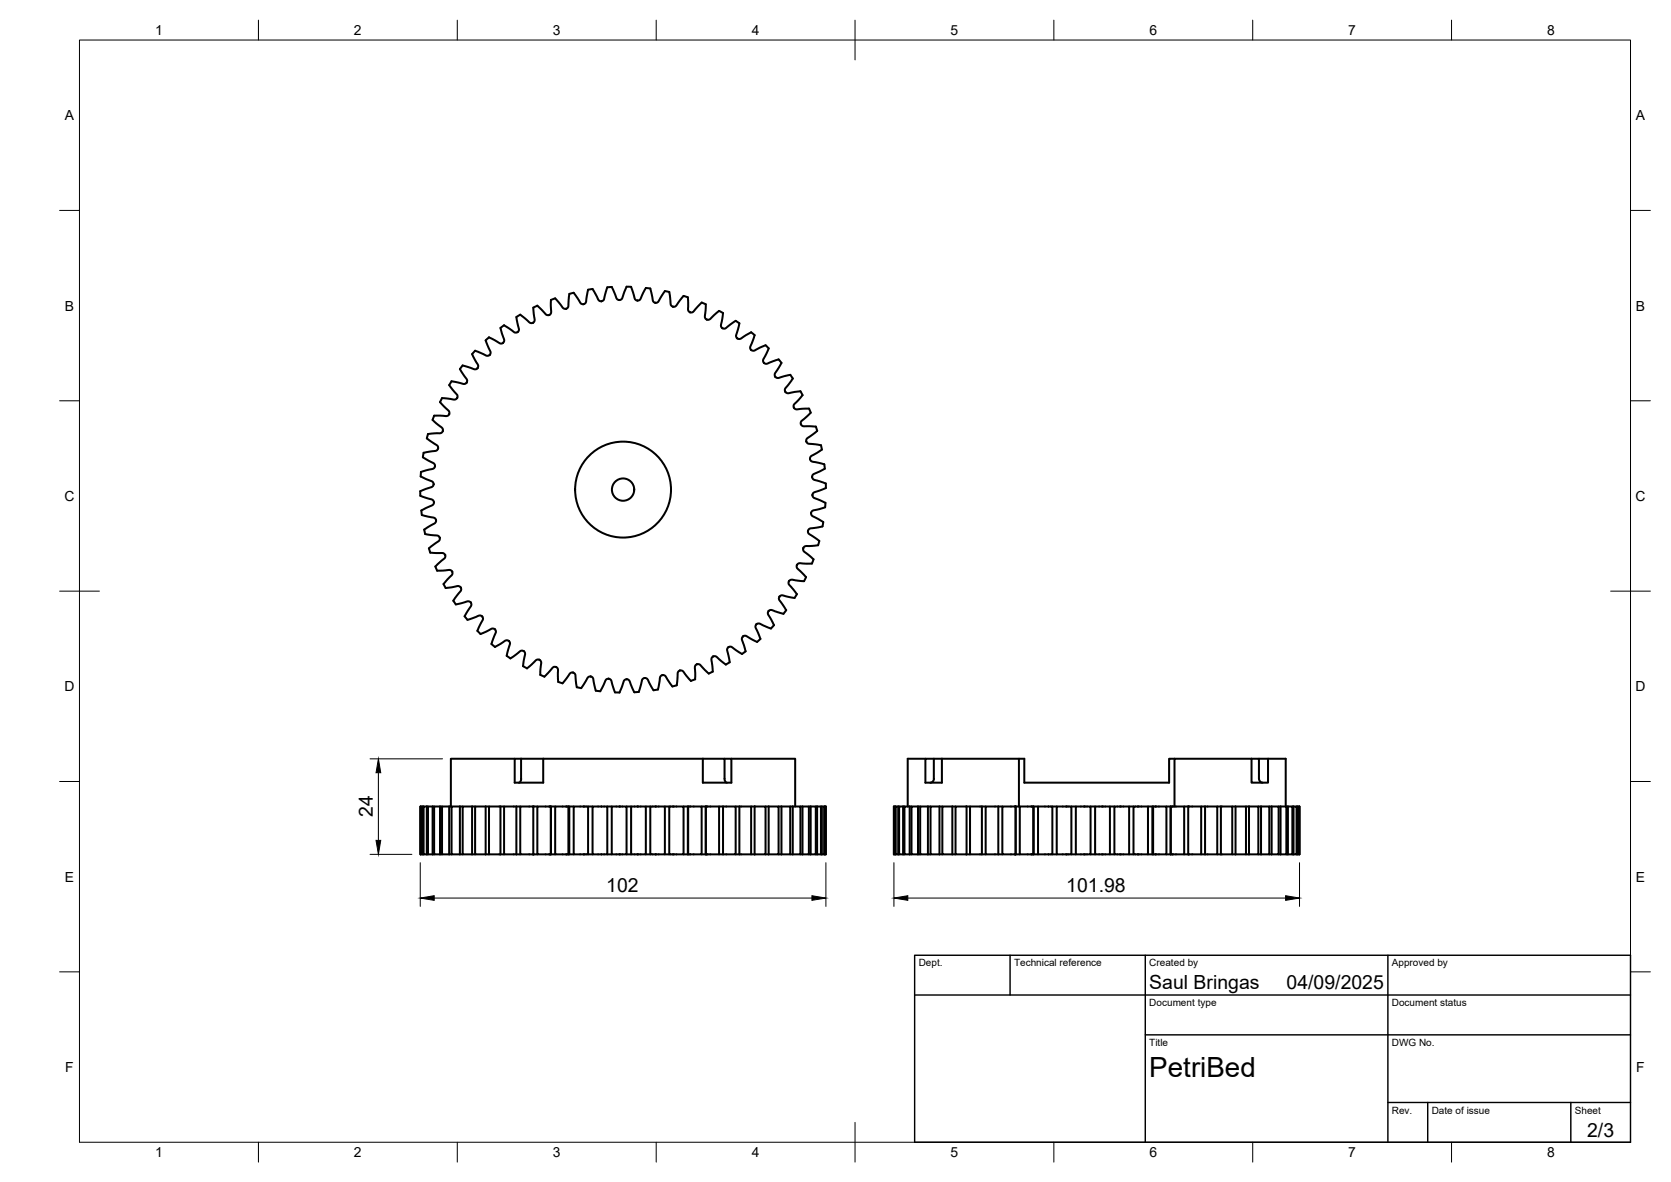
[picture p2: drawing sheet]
<svg xmlns="http://www.w3.org/2000/svg" width="420mm" height="297mm" viewBox="0 0 420 297" stroke-linecap="round" stroke-linejoin="round" font-family="sans-serif">
<!-- layer: Visible -->
<g fill="none" stroke="#000" stroke-width=".51">
<path d="M129.8 79.7l.5 2.2a1.33 1.33 0 0 1 0 1.4l-.4 .3a1.25 1.25 0 0 1-1.3-.6l-1.9-1.2M129.8 79.7l1-.6 1.7 1.4a1.27 1.27 0 0 0 1.3 .7l.2-.1M138.1 79.2l-.7-.1-2.3-2.3-1 .5 .2 2.2a1.37 1.37 0 0 1-.1 1.5l-.2 .1M138.1 79.1h.1M142.4 77.6h.1M144.2 73.6l-1 .3-.3 2.2a1.29 1.29 0 0 1-.3 1.4l-.5 .1a1.3 1.3 0 0 1-1.1-.9l-1.4-1.7-.8 .3-.3 .1v2.2a1.34 1.34 0 0 1-.2 1.4l-.2 .1M144.3 73.6l1.2 1.8a1.27 1.27 0 0 0 1 1.1l.2-.1M146.8 76.4h.1M147.9 72.8l-.5 2.2a1.27 1.27 0 0 1-.4 1.4h-.3M151.2 75.7h.1M152.7 72.2l-.8 2.8a.8 .8 0 0 1-.7 .7 .8 .8 0 0 1-.8-.5l-1.4-2.6-1.1 .2M152.7 72.2l1.1-.1 .9 2.1a1.34 1.34 0 0 0 .8 1.2h.5a1.25 1.25 0 0 0 .7-1.3l.9-2.1 .2 .1h.9l.7 2.1a1.31 1.31 0 0 0 .6 1.3h.5l.5-.2 1.4-2.9 1.1 .1"/>
<path d="M155.8 75.4h.1M160.3 75.5h.1M163.5 72.5l.5 2.2a1.3 1.3 0 0 0 .5 1.3l.5 .1a1.33 1.33 0 0 0 1-1.1l1.2-1.8M164.8 76.1h.1M167.2 73.1l1.1 .3M168.3 73.4l.4 3.2 .5 .5M169.2 77.1h.1M173 74.7v2.2a1.32 1.32 0 0 0 .3 1.5l.5 .1a1.33 1.33 0 0 0 1.1-.9l1.5-1.6M173 74.7l-1.1-.3-1.4 1.7a1.34 1.34 0 0 1-1 1h-.3M173.5 78.5h.1M176.4 76l1.1 .5-.2 2.2a1.3 1.3 0 0 0 .2 1.4l.4 .3a1.4 1.4 0 0 0 1.2-.8l1.7-1.5M180.8 78.1l1 .6-.3 2.2a1.37 1.37 0 0 0-.1 1.4l.2 .2"/>
<path d="M112.9 96.8l1.4 1.7a1.27 1.27 0 0 1 .7 1.3v.2M115 100h.1M117.3 96.1h.1M118.7 89l1.5 2.8-.1 .7M119.5 88.1l2 .9a1.3 1.3 0 0 0 1.4 .4l.2-.2M119.5 88.1l-.8 .9M120.1 92.5l-.2 .2a1.35 1.35 0 0 1-1.5-.2l-2.1-.7-.7 .9 1.2 1.9a1.28 1.28 0 0 1 .6 1.3l-.2 .4a1.29 1.29 0 0 1-1.5 0l-2.2-.5-.6 1M120.1 92.5h.1M122.1 85.5l1.3 3-.3 .7M123 84.8l-.9 .7M123.1 89.2h.1M126.5 86.1h.1"/>
<path d="M126.8 81.7l-1 .7 .7 2.1a1.3 1.3 0 0 1 .2 1.5l-.4 .3a1.31 1.31 0 0 1-1.4-.5l-1.9-1M130.2 83.4h.1M134 81.1h.1M177.7 80.3h.1M181.7 82.5h.1M185.4 85h.1M185.9 81.3l-.5 2.1a1.29 1.29 0 0 0-.2 1.5l.2 .1M185.9 81.3l-.9-.7-1.8 1.3a1.28 1.28 0 0 1-1.3 .7l-.2-.1M188.9 88l.7 .1 2.9-1.3 .8 .8-1 2a1.3 1.3 0 0 0-.4 1.3l.2 .3M188.9 87.9h.1M189.7 84.3l-.7 2a1.32 1.32 0 0 0-.3 1.4l.2 .2M189.8 84.2l-.9-.7-2 1.1a1.33 1.33 0 0 1-1.3 .6l-.2-.2"/>
<path d="M192.1 91.1v.1M194.9 94.7h.1M195.8 90.3l-3 1.1-.7-.2M195.8 90.3l.7 .9-1.2 1.9a1.33 1.33 0 0 0-.5 1.4l.1 .2M197.5 98.4h.1M197.5 98.5l.1 .1a1.31 1.31 0 0 0 1.5 0l2.2-.3 .5 1-2 2.2a.8 .8 0 0 0-.2 .9 .8 .8 0 0 0 .8 .5l3-.2M198.7 94.2l-2.2 .5a1.29 1.29 0 0 1-1.4 .2l-.2-.2M198.7 94.2l.6 .9-1.9 2.6v.7M109.2 104.5l-.4 1 1.6 1.5a1.27 1.27 0 0 1 1 1.1l-.2 .4a1.29 1.29 0 0 1-1.4 .4l-2.2 .2-.1 .5-.2 .6 1.8 1.2a1.32 1.32 0 0 1 1.1 1l-.2 .5a1.27 1.27 0 0 1-1.3 .5l-2.2 .4-.1 .8-.1 .3 1.9 1.1a1.31 1.31 0 0 1 1.2 .9v.3M109.4 117.2l-.1 .2a1.33 1.33 0 0 1-1.3 .6l-2.1 .6-.1 1.1 2 1a1.31 1.31 0 0 1 1.2 .7v.5a1.37 1.37 0 0 1-1.3 .7l-2 .9v1.1l2.1 .7a1.28 1.28 0 0 1 1.3 .7v.2M109.4 117.2h.1M110.2 112.7h.1"/>
<path d="M110.6 101.1l2.3 2.2v.8M111.4 108.3h.1M112.9 104.1l-.1 .2a1.3 1.3 0 0 1-1.4 .2h-2.2M113 104.1h.1M115 100l-.2 .2a1.29 1.29 0 0 1-1.4 .1l-2.3-.3-.5 1M199.6 102.4h.1M201.4 106.6h.1M201.4 106.6l.1 .2a1.31 1.31 0 0 0 1.4 .3l2.2 .1M202.7 110.9l.5 .6 3.2 .4 .3 1.1M202.7 110.9h.1M203.4 102.7l.4 1-1.6 1.5a1.27 1.27 0 0 0-.9 1.1l.1 .3M203.7 115.4l.1 .2a1.35 1.35 0 0 0 1.3 .5l2.1 .6 .1 .5 .1 .6-2 1a1.32 1.32 0 0 0-1.2 .8v.3"/>
<path d="M203.7 115.4h.1M204.2 119.9h.1M204.2 119.9l.1 .2a1.28 1.28 0 0 0 1.2 .7l2.1 .7 .1 1.1M205.1 107.2l.4 1.1-1.8 1.4a1.28 1.28 0 0 0-1 1v.2M206.7 113l-1.9 1.2a1.32 1.32 0 0 0-1.1 .9v.3M106.9 134.2l3.2 .4 .5 .6M109 121.7h.1M109.1 126.2v.3a1.32 1.32 0 0 1-1.2 .8l-2 1 .1 .6 .1 .5 2.1 .5a1.35 1.35 0 0 1 1.4 .6v.2M109.1 126.2h.1M109.6 130.7v.3a1.32 1.32 0 0 1-1.1 .9l-1.8 1.2 .2 1.1M109.7 130.7h.1M110.6 135.2v.2a1.28 1.28 0 0 1-1 1l-1.8 1.4 .4 1.1 2.2 .1a1.31 1.31 0 0 1 1.4 .3l.1 .2"/>
<path d="M110.6 135.1v.1M111.9 139.5l.1 .2a1.27 1.27 0 0 1-.9 1.2l-1.6 1.5M112 139.5h.1M202 137.8h.1M202 137.8l-.1 .2a1.27 1.27 0 0 0 1 1.1l1.6 1.5-.1 .5-.2 .5h-2.3a1.3 1.3 0 0 0-1.4 .2l-.1 .2M203.2 133.4l-.1 .3a1.32 1.32 0 0 0 1.1 .9l1.8 1.3M203.2 133.4h.1M203.9 128.9h.1M203.9 128.9v.3a1.31 1.31 0 0 0 1.2 .9l1.9 1.1v.3l-.2 .8-2.2 .4a1.27 1.27 0 0 0-1.3 .5l-.1 .2M204.3 124.4v.3a1.31 1.31 0 0 0 1.2 .7l2 1v1.1M204.3 124.4h.1M205.7 137l-2.2 .2a1.29 1.29 0 0 0-1.4 .3l-.1 .3"/>
<path d="M206 135.9l-.3 1.1M207.5 127.5l-2.2 .6a1.33 1.33 0 0 0-1.3 .6l-.1 .2M207.6 122.6l-2 .9a1.37 1.37 0 0 0-1.3 .6v.3M109.5 142.4l.4 1M109.9 143.4l2.2-.1a1.3 1.3 0 0 1 1.5 .2l.1 .2M113.7 143.7v.7l-2.2 2.4 .6 1 2.2-.3a1.31 1.31 0 0 1 1.4 0l.1 .1M113.7 143.7h.1M114 150.9l.6 1 2.2-.5a1.29 1.29 0 0 1 1.4-.2l.2 .2M115.9 147.7v.7l-1.9 2.6M115.9 147.6h.1M118.4 151.4l.1 .2a1.33 1.33 0 0 1-.5 1.4l-1.2 1.9 .7 .9 3-1.1 .7 .2M118.4 151.4h.1"/>
<path d="M121.2 154.9l.2 .3a1.3 1.3 0 0 1-.4 1.3l-1 2 .8 .8 2.9-1.3 .7 .1M121.3 154.9h.1M124.4 158.2l.2 .2a1.32 1.32 0 0 1-.3 1.4l-.7 2 .8 .8M124.5 158.1h.1M186.8 159.9l-.2 .2a1.3 1.3 0 0 0 .2 1.5l.7 2.1M186.8 159.9h.1M190.2 156.9h.1M193.3 153.6l-.2 .7 1.5 2.8-.8 .9-2-.9a1.3 1.3 0 0 0-1.4-.4l-.4 .4-.1 .5 1.3 3-.8 .7-2-1a1.31 1.31 0 0 0-1.4-.5l-.2 .1M193.3 153.6h.1M196 150l-.1 .2a1.28 1.28 0 0 0 .6 1.3l1.2 1.9M196 149.9h.1M197.7 153.3l-.7 .9-2.1-.6a1.35 1.35 0 0 0-1.5-.2l-.1 .2"/>
<path d="M198.4 146.1h.1M200.4 142v.8l2.3 2.2-.5 1M200.4 142h.1M200.4 149.3l-.6 1-2.2-.5a1.29 1.29 0 0 0-1.4 0l-.2 .1M202.2 146.1l-2.3-.3a1.29 1.29 0 0 0-1.4 .1l-.2 .4a1.27 1.27 0 0 0 .7 1.3l1.4 1.7M127.9 161.1l-.2-.2a1.33 1.33 0 0 0-1.3 .6l-2 1.1M127.9 161.1l.2 .1a1.29 1.29 0 0 1-.1 1.5l-.6 2.1 .9 .7 1.9-1.3a1.28 1.28 0 0 1 1.2-.7l.3 .1M127.9 161.1h.1M131.7 163.6h.1M131.7 163.6l.2 .2a1.37 1.37 0 0 1-.1 1.4l-.3 2.2 1 .6 1.7-1.5a1.4 1.4 0 0 1 1.2-.8l.2 .1M135.6 165.8l.2 .2a1.3 1.3 0 0 1 .2 1.4l-.2 2.2 1.1 .5 1.5-1.6a1.33 1.33 0 0 1 1.1-.9h.3M135.6 165.8h.1"/>
<path d="M139.8 167.6h.1M139.8 167.6l.2 .1a1.32 1.32 0 0 1 .3 1.4l.1 2.3 1 .3 1.4-1.7a1.34 1.34 0 0 1 1-1l.5 .1 .4 .4 .3 3.2 1.1 .2 1.2-1.8a1.33 1.33 0 0 1 1-1.1h.2M144.1 169h.1M148.5 170l.3 .1a1.3 1.3 0 0 1 .5 1.3l.5 2.2 1.1 .1 1.4-2.9 .7-.3M148.5 170h.1M153 170.6h.3a1.31 1.31 0 0 1 .6 1.3l.7 2.1h1.2l.8-2a1.25 1.25 0 0 1 .7-1.3h.3M153 170.6h.1M157.6 170.7h.2a1.34 1.34 0 0 1 .8 1.2l.9 2.1M157.6 170.7h.1M162.1 170.4l-.6 .4-.9 3.1-1.1 .1M162.1 170.4h.2a1.34 1.34 0 0 1 .9 1.1l1.1 2M162.1 170.4h.1"/>
<path d="M166.6 169.7h-.3a1.27 1.27 0 0 0-.4 1.4l-.5 2.2-1.1 .2M166.6 169.7l.2-.1a1.27 1.27 0 0 1 1 1.1l1.3 1.8M166.6 169.7h.1M171 168.5h.1M174.8 170.7l-1.1 .4-1.4-1.7a1.3 1.3 0 0 0-1.1-.9l-.5 .1a1.29 1.29 0 0 0-.3 1.4l-.2 2.2-1.1 .3M175.2 166.9l-.2 .2a1.34 1.34 0 0 0-.2 1.4v2.2M175.2 166.9h.1M179.3 165h.1M183.2 162.6l-.2 .2a1.33 1.33 0 0 0 0 1.4l.5 2.2-.5 .3-.5 .3-1.7-1.4a1.27 1.27 0 0 0-1.3-.7l-.4 .2a1.37 1.37 0 0 0-.1 1.5l.2 2.2-1 .5-2.3-2.3-.7-.1M183.2 162.6l.2-.1a1.25 1.25 0 0 1 1.3 .6l1.9 1.2 .9-.6M183.2 162.6h.1M129.4 190.7h-16v12"/>
<path d="M131 190.7h-1.6v6h7.2v-6M131 190.7v5M131 190.7h5.6M131 195.7a.89 .89 0 0 1-.5 1M136.6 190.7h40.1M176.7 190.7h5.5v5a.89 .89 0 0 0 .6 1M176.7 190.7v6h7.2v-6h-1.7M183.9 190.7h16v12M232.7 190.7h-4.5v12M234.8 190.7h-2.1v6h4.1v-6M234.8 195.7a.97 .97 0 0 1-.9 1M236.8 190.7h-2v5"/>
<path d="M236.8 190.7h20.8v6h36.4v-6h1.3M256.2 190.7v12M314.7 190.7h1.8l.1 5a.96 .96 0 0 0 .9 1M314.7 190.7v6h4.1v-6h-2.3M314.7 190.7h-19.4v12M318.8 190.7h4.5v12M105.8 202.7v12M105.8 214.7h.1M105.8 202.7h.1M106.3 202.7h-.4v12h.4M106.3 214.7h.2M106.3 202.7h.2"/>
<path d="M106.3 202.7v12M107.3 202.7h-.8v12h.8M107.3 214.7h.3M107.3 202.7h.3M107.3 202.7v12M108.8 202.7h-1.2v12h1.2M108.8 214.7h.4M108.8 202.7h.4M108.8 202.7v12M110.6 202.7h-1.4v12h1.4M110.6 214.7h.5M110.6 202.7h.5"/>
<path d="M110.6 202.7v12M112.9 202.7h-1.8v12h1.8M112.9 214.7h.6M112.9 202.7h.6M112.9 202.7v12M115.6 202.7h-2.1v12h2.1M115.6 214.7h.7M115.6 202.7h.7M115.6 202.7v12M118.7 202.7h-2.4v12h2.4M118.7 214.7h.8M118.7 202.7h.8"/>
<path d="M118.7 202.7v12M122.1 202.7h-2.6v12h2.6M122.1 214.7h.9M122.1 202.7h.9M122.1 202.7v12M125.8 202.7h-2.8v12h2.8M125.8 214.7h.9M125.8 202.7h.9M125.8 202.7v12M129.8 202.7h-3.1v12h3.1M129.8 214.7h1M129.8 202.7h1"/>
<path d="M129.8 202.7v12M134.1 214.7v-12h-3.3v12h4.3M134.1 202.7h1M138.5 202.7h-3.4v12h3.4M138.5 202.7v12M138.5 214.7h1.1M138.5 202.7h1.1M142.9 202.7h-3.3v12h3.3M142.9 202.7h.3v12h-.3M142.9 202.7v12M143.2 214.7h1.1M143.2 202.7h1.1"/>
<path d="M144.3 202.7h3.6v12h-3.6zM147.9 214.7h1.1M147.9 202.7h1.1M151.2 202.7h-2.2v12h2.2M151.2 214.7h.1M151.2 202.7h.1M151.2 202.7h1.5v12h-1.5M152.7 214.7h1.1M152.7 202.7h1.1M153.8 202.7h3.7v12h-3.7zM157.5 214.7h1.2M157.5 202.7h1.2"/>
<path d="M158.7 202.7h3.7v12h-3.7zM162.4 214.7h1.1M162.4 202.7h1.1M163.5 202.7h3.7v12h-3.7zM167.2 214.7h1.1M167.2 202.7h1.1M168.3 202.7h3.6v12h-3.6zM171.9 214.7h1.1M171.9 202.7h1.1M173 202.7h.5M173 214.7h.5M173 202.7v12"/>
<path d="M173.5 214.7h.1M173.5 202.7h.1M173.5 202.7h2.9v12h-2.9M176.4 202.7h4.4v12h-4.4M177.5 202.7v12zM180.8 214.7h1M180.8 202.7h1M181.8 202.7h3.2v12h-3.2M181.8 202.7v12M185 214.7h.9M185 202.7h.9M185.9 202.7h3v12h-3"/>
<path d="M185.9 202.7v12M188.9 202.7h3.6v12h-3.6M189.7 202.7v12M192.5 214.7h.8M192.5 202.7h.8M193.3 202.7h2.5v12h-2.5M193.3 202.7v12M195.8 214.7h.7M195.8 202.7h.7M196.5 202.7h2.2v12h-2.2M196.5 202.7v12M198.7 214.7h.6"/>
<path d="M198.7 202.7h.6M199.3 202.7h2v12h-2M199.3 202.7v12M201.3 214.7h.5M201.3 202.7h.5M201.8 202.7h1.6v12h-1.6M201.8 202.7v12M203.4 214.7h.4M203.4 202.7h.4M203.8 202.7h1.3v12h-1.3M203.8 202.7v12M205.1 214.7h.4"/>
<path d="M205.1 202.7h.4M205.5 214.7h1.2M205.5 202.7h.9v12M205.5 202.7v12M206.4 202.7h.3v12M206.7 202.7h.5v12h-.5M207.2 214.7h.2M207.2 202.7h.2M207.4 202.7h.2v12h-.2M207.4 202.7v12M207.6 214.7h.1M207.6 202.7h.1"/>
<path d="M207.6 202.7v12M224.8 202.7v12M225.1 202.7h-.3v12h.3M225.1 214.7h.1M225.1 202.7h.1M225.1 202.7v12M225.8 202.7h-.6v12h.6M225.8 214.7h.3M225.8 202.7h.3M225.8 202.7v12M227.1 202.7h-1v12h1M227.1 214.7h.3"/>
<path d="M227.1 202.7h.3M227.1 202.7v12M228.7 202.7h-1.3v12h1.3M228.7 214.7h.5M228.7 202.7h.5M228.7 202.7v12M230.8 202.7h-1.6v12h1.6M230.8 214.7h.6M230.8 202.7h.6M230.8 202.7v12M233.3 202.7h-1.9v12h1.9M233.3 214.7h.7"/>
<path d="M233.3 202.7h.7M233.3 202.7v12M236.2 202.7h-2.2v12h2.2M236.2 214.7h.7M236.2 202.7h.7M236.2 202.7v12M239.5 202.7h-2.6v12h2.6M239.5 214.7h.8M239.5 202.7h.8M239.5 202.7v12M243 202.7v12M243.9 202.7h-3.6v12h3.6"/>
<path d="M246.9 202.7h-3v12h3M246.9 214.7h.9M246.9 202.7h.9M246.9 202.7v12M251 202.7h-3.2v12h3.2M251 214.7h1M251 202.7h1M251 202.7v12M255.4 202.7h-3.4v12h3.4M255.4 202.7v12M255.4 214.7h1M255.4 202.7h1"/>
<path d="M259.8 202.7h-3.4v12h3.4M259.8 202.7h.1v12h-.1M259.8 202.7v12M259.9 214.7h1.1M259.9 202.7h1.1M263.6 202.7h-2.6v12h2.6M263.6 214.7h.1M263.6 202.7h.1M263.7 202.7h.9v12h-.9M264.6 214.7h1.1M264.6 202.7h1.1M265.7 202.7h3.7v12h-3.7z"/>
<path d="M269.4 214.7h1.1M269.4 202.7h1.1M270.5 202.7h3.7v12h-3.7zM274.2 214.7h1.2M274.2 202.7h1.2M275.4 202.7h3.7v12h-3.7zM279.1 214.7h1.1M279.1 202.7h1.1M280.2 202.7h3.7v12h-3.7zM283.9 214.7h1.1M283.9 202.7h1.1M285 202.7h3.6v12h-3.6z"/>
<path d="M288.6 214.7h1.2M288.6 202.7h1.2M289.9 202.7h3.4v12h-3.4M289.9 202.7h-.1v12h.1M289.9 202.7v12M293.3 214.7h1M293.3 202.7h1M294.4 202.7h3.4v12h-3.4M294.4 202.7v12M297.8 202.7h4.2v12h-3.2v-12M297.8 214.7h1M302 214.7h1"/>
<path d="M302 202.7h1M303 202.7h3.1v12h-3.1M303 202.7v12M306.1 214.7h.9M306.1 202.7h.9M307 202.7h2.8v12h-2.8M307 202.7v12M309.8 214.7h.9M309.8 202.7h.9M310.7 202.7h2.6v12h-2.6M310.7 202.7v12M313.3 214.7h.7"/>
<path d="M313.3 202.7h.7M314 202.7h2.4v12h-2.4M314 202.7v12M316.4 214.7h.7M316.4 202.7h.7M317.1 202.7h2.1v12h-2.1M317.1 202.7v12M319.2 214.7h.5M319.2 202.7h.5M319.7 202.7h1.8v12h-1.8M319.7 202.7v12M321.5 214.7h.5"/>
<path d="M321.5 202.7h.5M322 202.7h1.4v12h-1.4M322 202.7v12M323.4 214.7h.4M323.4 202.7h.4M323.8 202.7h1.2v12h-1.2M323.8 202.7v12M325 214.7h.2M325 202.7h.2M325.2 202.7h.8v12h-.8M325.2 202.7v12M326 214.7h.2"/>
<path d="M326 202.7h.2M326.2 202.7h.4v12h-.4M326.2 202.7v12M326.6 214.7h.1M326.6 202.7h.1M326.7 202.7v12"/>
<circle cx="156.7" cy="123" r="2.8"/>
<circle cx="156.7" cy="123" r="12.1"/>
</g>
<g fill="#000">
<circle cx="134" cy="202.7" r=".25"/>
<circle cx="134" cy="214.7" r=".25"/>
<circle cx="138.1" cy="202.7" r=".25"/>
<circle cx="138.1" cy="214.7" r=".25"/>
<circle cx="142.4" cy="202.7" r=".25"/>
<circle cx="142.4" cy="214.7" r=".25"/>
<circle cx="146.7" cy="202.7" r=".25"/>
<circle cx="146.7" cy="214.7" r=".25"/>
<circle cx="155.7" cy="202.7" r=".25"/>
<circle cx="155.7" cy="214.7" r=".25"/>
<circle cx="160.3" cy="202.7" r=".25"/>
<circle cx="160.3" cy="214.7" r=".25"/>
<circle cx="164.8" cy="202.7" r=".25"/>
<circle cx="164.8" cy="214.7" r=".25"/>
<circle cx="169.2" cy="202.7" r=".25"/>
<circle cx="169.2" cy="214.7" r=".25"/>
<circle cx="177.7" cy="202.7" r=".25"/>
<circle cx="177.7" cy="214.7" r=".25"/>
<circle cx="255.1" cy="202.7" r=".25"/>
<circle cx="255.1" cy="214.7" r=".25"/>
<circle cx="259.3" cy="214.7" r=".25"/>
<circle cx="259.3" cy="202.7" r=".25"/>
<circle cx="268.1" cy="202.7" r=".25"/>
<circle cx="268.1" cy="214.7" r=".25"/>
<circle cx="272.6" cy="202.7" r=".25"/>
<circle cx="272.6" cy="214.7" r=".25"/>
<circle cx="277.1" cy="202.7" r=".25"/>
<circle cx="277.1" cy="214.7" r=".25"/>
<circle cx="281.6" cy="214.7" r=".25"/>
<circle cx="281.6" cy="202.7" r=".25"/>
<circle cx="286.1" cy="202.7" r=".25"/>
<circle cx="286.1" cy="214.7" r=".25"/>
<circle cx="290.5" cy="202.7" r=".25"/>
<circle cx="290.5" cy="214.7" r=".25"/>
<circle cx="294.7" cy="214.7" r=".25"/>
<circle cx="294.7" cy="202.7" r=".25"/>
<circle cx="298.8" cy="202.7" r=".25"/>
<circle cx="298.8" cy="214.7" r=".25"/>
</g>
<!-- layer: BORDER -->
<g fill="none" stroke="#000" stroke-width=".25">
<path d="M20 10.1h390v276.9h-390zM65 5.1v5M115 5.1v5M165 5.1v5M215 5.1v10M265 5.1v5M315 5.1v5M365 5.1v5M15 52.9h5M410 52.9h5M15 100.7h5M410 100.7h5"/>
<path d="M15 148.6h10M405 148.6h10M15 196.4h5M410 196.4h5M15 244.2h5M410 244.2h5M65 287v5M115 287v5M165 287v5M215 282.1v9.9M265 287v5M315 287v5"/>
<path d="M365 287v5"/>
</g>
<!-- layer: TITLEBLOCK -->
<path d="M230 240.1h180v46.9h-180zM230 250h180M254 240.1v9.9M288 240.1v46.9M349 240.1v46.9M288 260.1h122M349 277.1h61M359 277.1v9.9M395 277.1v9.9" fill="none" stroke="#000" stroke-width=".36"/>
<!-- layer: FD_Dimensions -->
<path d="M93 190.7h18.3M95.1 194.2v17M93 214.7h10.6M105.7 216.8v11M207.7 216.8v11M224.8 216.8v11M326.7 216.8v11M109.2 225.7h95M228.3 225.7h95" fill="none" stroke="#000" stroke-width=".25"/>
<path d="M95.1 190.7l.6 3.5h-1.1zM94.6 211.2h1.1l-.6 3.5zM105.7 225.7l3.5-.6v1.2zM204.2 225.1l3.5 .6-3.5 .6zM224.8 225.7l3.5-.6v1.2zM323.3 225.1l3.4 .6-3.4 .6z" fill="#000" stroke="#000" stroke-width=".25"/>
<text font-size="7" x="289" y="270.6">PetriBed</text>
<g font-size="4.9">
<text x="93.7" y="205.4" transform="rotate(-90 93.7 205.4)">24</text>
<text x="152.4" y="224.2">102</text>
<text x="268.1" y="224.2">101.98</text>
<text x="289" y="248.5">Saul Bringas</text>
<text x="323.5" y="248.5">04/09/2025</text>
<text x="399.1" y="285.7">2/3</text>
</g>
<g font-size="3.5">
<text x="39" y="8.8">1</text>
<text x="89" y="8.8">2</text>
<text x="139" y="8.8">3</text>
<text x="189" y="8.8">4</text>
<text x="239" y="8.8">5</text>
<text x="289" y="8.8">6</text>
<text x="339" y="8.8">7</text>
<text x="389" y="8.8">8</text>
<text x="16.3" y="30.2">A</text>
<text x="411.3" y="30.2">A</text>
<text x="16.3" y="78">B</text>
<text x="411.3" y="78">B</text>
<text x="16.2" y="125.9">C</text>
<text x="411.2" y="125.9">C</text>
<text x="16.2" y="173.7">D</text>
<text x="411.2" y="173.7">D</text>
<text x="16.3" y="221.6">E</text>
<text x="411.3" y="221.6">E</text>
<text x="16.4" y="269.4">F</text>
<text x="411.4" y="269.4">F</text>
<text x="39" y="290.8">1</text>
<text x="89" y="290.8">2</text>
<text x="139" y="290.8">3</text>
<text x="189" y="290.8">4</text>
<text x="239" y="290.8">5</text>
<text x="289" y="290.8">6</text>
<text x="339" y="290.8">7</text>
<text x="389" y="290.8">8</text>
</g>
<g font-size="2.5">
<text x="231" y="242.9">Dept.</text>
<text x="255" y="242.9">Technical reference</text>
<text x="289" y="242.9">Created by</text>
<text x="350" y="242.9">Approved by</text>
<text x="289" y="252.8">Document type</text>
<text x="350" y="252.8">Document status</text>
<text x="289" y="262.9">Title</text>
<text x="350" y="262.9">DWG No.</text>
<text x="350" y="279.9">Rev.</text>
<text x="360" y="279.9">Date of issue</text>
<text x="396" y="279.9">Sheet</text>
</g>
</svg>
